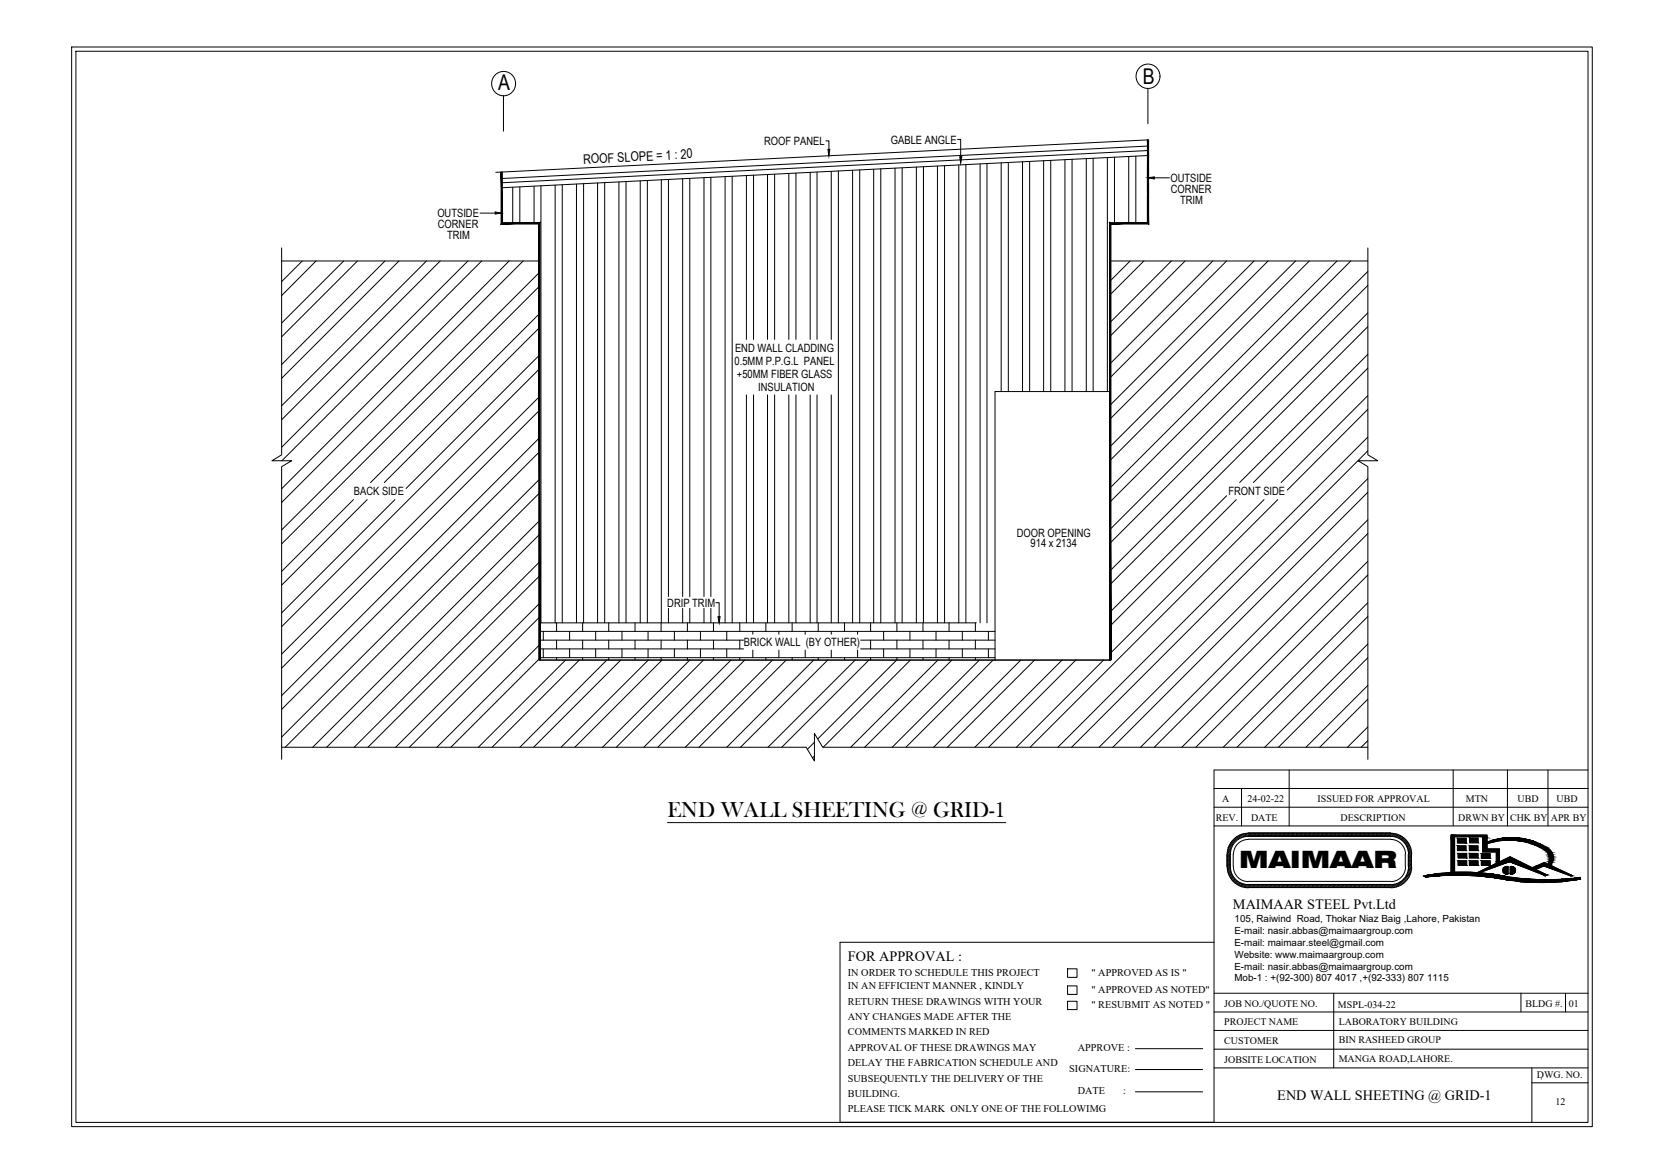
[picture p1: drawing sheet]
<svg xmlns="http://www.w3.org/2000/svg" width="297mm" height="210mm" viewBox="0 0 297 210" stroke-linecap="round" stroke-linejoin="round" font-family="sans-serif">
<!-- layer: Outer Line -->
<path d="M89.6 30.7v9.2M204.9 35v4.6M205 25v4.6M205 35v4.6M96.4 46.6v71.3h101.9v-71.3" fill="none" stroke="#000" stroke-width=".18"/>
<!-- layer: HATCH -->
<g fill="none" stroke="#000" stroke-width=".18">
<path d="M50.3 44.3v37l-1.7 1h3.5l-1.8 1.1v52.3M50.3 46.6h46.1M54 46.6l-3.7 3.7M56.4 46.6l-6.1 6.2M61.4 46.6l-11.1 11.1M63.9 46.6l-13.6 13.6M68.8 46.6l-18.5 18.5M71.3 46.6l-21 21M76.2 46.6l-25.9 25.9M78.6 46.6l-28.3 28.4M83.6 46.6l-33.3 33.3M86 46.6l-35.7 35.7"/>
<path d="M90.9 46.6l-40.6 40.7M93.4 46.6l-43.1 43.2M96.4 48.7l-46.1 46M96.4 56l-30.2 30.2M96.4 51.1l-46.1 46.1M96.4 58.5l-27.8 27.7M198.3 46.6h46M201.9 46.6l-3.6 3.6M204.3 46.6l-6 6M209.2 46.6l-10.9 11M211.7 46.6l-13.4 13.4M216.6 46.6l-18.3 18.4"/>
<path d="M219.1 46.6l-20.8 20.9M224 46.6l-25.7 25.8M226.5 46.6l-28.2 28.2M231.4 46.6l-33.1 33.2M233.9 46.6l-35.6 35.6M238.8 46.6l-40.5 40.5M241.3 46.6l-43 43M244.3 44.3v37l1.8 1h-3.5l1.7 1.1v52.3M244.3 48.5l-46 46M244.3 55.9l-46 46.1M244.3 51l-46 46M244.3 58.3l-46 46.1"/>
<path d="M96.4 63.4l-23.9 23.9M96.4 70.8l-46.1 46.1M96.4 78.2l-46.1 46.1M96.4 65.9l-46.1 46M96.4 73.3l-46.1 46.1M244.3 63.3l-22.9 22.9M244.3 70.7l-15.5 15.5M244.3 78.1l-55.4 55.4M244.3 65.8l-20.4 20.4M244.3 73.1l-14.4 14.5M63.1 89.3l-12.8 12.8M65.6 89.3l-15.3 15.2"/>
<path d="M70.5 89.3l-20.2 20.2M96.4 85.6l-46.1 46.1M96.4 93l-40.5 40.5M96.4 80.7l-46.1 46M96.4 88.1l-45.5 45.4M96.4 95.5l-38.1 38M219.1 88.6l-20.8 20.7M220.8 89.3l-22.5 22.5M225.8 89.3l-27.5 27.4M228.2 89.3l-44.2 44.2M244.3 85.5l-48 48M244.3 92.9l-40.6 40.6"/>
<path d="M244.3 80.5l-52.9 53M244.3 87.9l-45.5 45.6M244.3 95.3l-38.1 38.2M96.4 100.4l-33.1 33.1M96.4 107.8l-25.7 25.7M96.4 115.2l-18.4 18.3M96.4 102.9l-30.7 30.6M96.4 110.3l-23.3 23.2M96.4 117.7l-15.9 15.8M101 117.9l-15.6 15.6M103.5 117.9l-15.6 15.6M108.4 117.9l-15.5 15.6"/>
<path d="M110.9 117.9l-15.6 15.6M115.8 117.9l-15.6 15.6M118.3 117.9l-15.6 15.6M123.2 117.9l-15.6 15.6M125.7 117.9l-15.6 15.6M130.6 117.9l-15.6 15.6M133 117.9l-15.5 15.6M138 117.9l-15.6 15.6M140.4 117.9l-15.5 15.6M145.3 117.9l-15.5 15.6M147.8 117.9l-15.5 15.6M152.8 117.9l-15.6 15.6"/>
<path d="M155.2 117.9l-15.6 15.6M160.2 117.9l-14.1 14.1M162.6 117.9l-15.6 15.6M167.5 117.9l-15.6 15.6M170 117.9l-15.6 15.6M174.9 117.9l-15.5 15.6M177.4 117.9l-15.6 15.6M182.3 117.9l-15.5 15.6M184.8 117.9l-15.6 15.6M189.7 117.9l-15.6 15.6M192.2 117.9l-15.6 15.6M197.1 117.9l-15.6 15.6"/>
<path d="M244.3 100.3l-33.2 33.2M244.3 107.7l-25.8 25.8M244.3 115l-18.4 18.5M244.3 102.7l-30.7 30.8M244.3 110.1l-23.3 23.4M244.3 117.5l-15.9 16M50.3 133.5h93.7l1.5 2.4v-4.9l1.5 2.5h97.3M145.5 132.6l-1.3 1.3M145.5 135.1l-.4 .3M244.3 122.4l-11 11.1M244.3 129.9l-3.6 3.6M244.3 124.9l-8.6 8.6"/>
<path d="M244.3 132.3l-1.2 1.2"/>
</g>
<!-- layer: PLT -->
<path d="M89.6 35.4h.1v4.2h-.1zM204.9 29.6l.1 4.9z" fill="none" stroke="#000" stroke-width=".18"/>
<!-- layer: Grid -->
<g fill="none" stroke="#000" stroke-width=".18">
<path d="M89.9 17.1v6.3M205 15.8v6.3"/>
<circle cx="89.9" cy="14.9" r="2.16"/>
<circle cx="205" cy="13.6" r="2.16"/>
</g>
<!-- layer: SHEETING -->
<path d="M205 25l-116.5 5.8" fill="none" stroke="#000" stroke-width=".18"/>
<!-- layer: 0 -->
<g fill="none" stroke="#000" stroke-width=".18">
<path d="M12.8 8.4h271.6v192.9h-271.6zM13.6 9.2h270v191.3h-270zM96.4 112.8h81.3M96.4 114.4h36.4M96.4 115.9h36.4M96.4 117.5h81.3M96.4 111.3h78M97 112.8v1.6M97 115.9v1.6M99.4 111.3v1.5M99.4 114.4v1.5M99.4 117.5v.4"/>
<path d="M101.7 112.8v1.6M101.7 115.9v1.6M104.1 111.3v1.5M104.1 114.4v1.5M104.1 117.5v.4M106.4 112.8v1.6M106.4 115.9v1.6M108.7 111.3v1.5M108.7 114.4v1.5M108.7 117.5v.4M111.1 112.8v1.6M111.1 115.9v1.6"/>
<path d="M113.4 111.3v1.5M113.4 114.4v1.5M113.4 117.5v.4M115.8 112.8v1.6M115.8 115.9v1.6M118.1 111.3v1.5M118.1 114.4v1.5M118.1 117.5v.4M120.5 112.8v1.6M120.5 115.9v1.6M122.8 111.3v1.5M122.8 114.4v1.5"/>
<path d="M122.8 117.5v.4M125.1 112.8v1.6M125.1 115.9v1.6M127.4 111.3v1.5M127.4 114.4v1.5M127.4 117.5v.4M129.8 112.8v1.6M129.8 115.9v1.6M132.1 111.3v1.5M132.1 114.4v1.5M132.1 117.5v.4M134.5 112.8v.5"/>
<path d="M134.5 116.1v1.4M136.8 111.3v1.5M136.8 117.5v.4M139.1 112.8v.5M139.1 116.1v1.4M141.5 111.3v1.5M141.5 117.5v.4M143.8 112.8v.5M143.8 116.1v1.4M146.1 111.3v1.5M146.1 117.5v.4M148.5 112.8v.5"/>
<path d="M148.5 116.1v1.4M150.8 111.3v1.5M150.8 117.5v.4M153.2 112.8v.5M153.2 116.1v1.4M153.7 114.4h24M153.7 115.9h24M155.5 111.3v1.5M155.5 114.4v1.5M155.5 117.5v.4M157.8 112.8v1.6M157.8 115.9v1.6"/>
<path d="M160.2 111.3v1.5M160.2 114.4v1.5M160.2 117.5v.4M162.5 112.8v1.6M162.5 115.9v1.6M164.9 111.3v1.5M164.9 114.4v1.5M164.9 117.5v.4M167.2 112.8v1.6M167.2 115.9v1.6M169.5 111.3v1.5M169.5 114.4v1.5"/>
<path d="M169.5 117.5v.4M171.9 112.8v1.6M171.9 115.9v1.6M174.2 111.3v1.5M174.2 114.4v1.5M174.2 117.5v.4M176.5 112.8v1.6M176.5 115.9v1.6M198.3 112.8h.1M198.3 114.4h.1M198.3 115.9h.1M198.3 117.5h.1"/>
<path d="M216.8 137.6h66.8M216.8 147.5h66.8M216.8 144.2h66.8M221.8 140.9v6.6M230.3 140.9v6.6M254.9 156.7l-.6-.2a39.7 39.7 0 0 1 16.2 .3 45.2 45.2 0 0 0 11.7 0M254.9 156.6a50 50 0 0 1 15.6 .8 38.8 38.8 0 0 0 11.7-.3M259.6 140.9v6.6M259.8 149.5v6.3M260.3 149.7h1.6v.9h-1.6zM260.3 151.1h1.5v.8h-1.5zM260.4 152.5h1.6v.8h-1.6z"/>
<path d="M260.4 153.8h1.6v.8h-1.6zM262.4 151.1h1.6v.8h-1.6zM262.4 152.5h1.6v.8h-1.6zM262.4 153.8h1.6v.8h-1.6zM262.5 149.7h1.5v.9h-1.5zM263.9 155.9l5.8-2.9 6.6 3.3-.3 .1M264.3 155.9l5.3-2 6.4 2.5M264.6 153.8h1.6v.8h-1.6zM264.6 152.5h1.6v.8h-1.6zM264.8 149.7v2.5h2.5v2l.5-.2v-2.3h-2.2v-2.5h-6.4v6.6M265.6 150.7a12.4 12.4 0 0 1 10.6 1.3 2.16 2.16 0 0 1 .4 2.4M265.6 150.4a11.6 11.6 0 0 1 11.4 1.6 2.01 2.01 0 0 1-.1 2.6"/>
<path d="M269.3 140.9v6.6M269.3 154.8v1.3M269.4 154.9a.66 .66 0 0 0-.9 .6 .66 .66 0 0 0 .9 .6M269.8 154.8v1.3M269.8 154.9a.66 .66 0 0 1 .9 .6 .66 .66 0 0 1-.9 .6M273.7 155l2.2-.9 5 2.3-.4 .1-4.7-1.8-1.5 .6M276 156.4h.1M276.5 140.9v6.6M282.3 156.8v.3M283.6 140.9h-66.8v59.6h-66.8v-32.2h66.8M190.7 173.1h1.7v1.5h-1.7zM190.7 176.1h1.7v1.5h-1.7z"/>
<path d="M190.7 178.9h1.7v1.5h-1.7zM216.8 177.4h66.8M238.2 177.4v13.4M271.7 177.4v3.4M279.6 177.4v3.4M202.8 187.3h12M202.8 191.1h12M202.8 195h12M216.8 190.8h66.8M216.8 184.1h66.8M216.8 180.8h66.8M216.8 187.4h66.8"/>
<path d="M273.6 193.4h10M273.6 190.8v9.7M275.3 192.7v.1"/>
</g>
<!-- layer: GABLE ANGLE -->
<path d="M205 26.1l-115.4 5.8M205 26.9l-115.4 5.8M205 27.8l-115.4 5.7" fill="none" stroke="#000" stroke-width=".18"/>
<!-- layer: Thin -->
<path d="M88.4 37.9l1.1 .2-1.1 .1zM147.9 26.7h.3l-.1 1.1zM171.4 28h.4l-.2 1.1zM205 31.8l1.2-.2v.4zM128.2 110.2h.4l-.1 1.1z" fill="#000" stroke="#000" stroke-width=".18"/>
<path d="M85.7 38.1h2.7M147.5 25.2h.6v1.5M171 24.9h.6v3.1M206.2 31.8h2.7M127.9 107.7h.6v2.5" fill="none" stroke="#000" stroke-width=".18"/>
<!-- layer: 1FSDIM0 -->
<g fill="#000" stroke="#000" stroke-width=".18">
<path d="M204.9 25l.3 15v-15zM204.9 25l.3 15-.3-.2zM198.4 40h6.8l-.3-.2zM198.2 39.8h6.7l-6.5 .2zM198.2 39.8l.2 78.1v-77.9zM198.2 39.8l.2 78.1h-.2z"/>
<path d="M96.2 40v77.9h.2zM96.4 39.8v78.1l-.2-77.9zM89.5 40h6.7l.2-.2zM89.7 39.8h6.7l-6.9 .2zM89.5 30.7v9.3l.2-.2zM89.5 30.7h.2v9.1z"/>
</g>
<!-- layer: Purlan -->
<path d="M177.7 117.9v-48h20.6v48" fill="none" stroke="#000" stroke-width=".18"/>
<!-- layer: Wall Panel -->
<g fill="none" stroke="#000" stroke-width=".18">
<path d="M91.6 33.5v6.4M92.9 33.4v6.5M95.4 33.3v6.6M96.6 33.2v78.1M99.2 33.1v78.2M100.4 33v78.3M103 32.9v78.4M104.2 32.8v78.5M106.7 32.7v78.6M108 32.7v78.6M110.5 32.5v78.8M111.8 32.4v78.9"/>
<path d="M114.4 32.3v79M115.6 32.3v79M118.1 32.1v79.2M119.4 32.1v74.5M121.9 31.9v74.7M123.2 31.9v74.7M125.7 31.8v74.8M127 31.7v74.9M129.5 31.6v79.7M130.8 31.5v79.8M133.3 31.4v29.2M134.6 31.3v29.3"/>
<path d="M137.1 31.2v29.4M138.4 31.1v29.5M140.9 31v29.6M142.2 30.9v29.7M144.7 30.8v29.8M145.9 30.7v29.9M148.5 30.6v30M149.7 30.5v80.8M152.3 30.4v80.9M153.6 30.4v80.9M156.1 30.2v81.1M157.3 30.2v81.1"/>
<path d="M159.9 30v81.3M161.1 30v81.3M163.7 29.9v81.4M164.9 29.8v81.5M167.4 29.7v81.6M168.7 29.6v81.7M171.3 29.5v81.8M172.5 29.4v81.9M175.1 29.3v82M176.3 29.2v82.1M178.8 29.1v40.8M180.1 29.1v40.8"/>
<path d="M182.6 28.9v41M183.9 28.8v41.1M186.4 28.7v41.2M187.7 28.7v41.2M190.2 28.5v41.4M191.5 28.5v41.4M194 28.3v41.6M195.3 28.3v41.6M197.8 28.2v41.7M199.1 28.1v11.8M201.6 28v11.9M202.9 27.9v12"/>
<path d="M133.3 70.5v40.8M134.6 70.5v40.8M137.1 70.5v40.8M138.4 70.5v40.8M140.9 70.5v40.8M142.2 70.5v40.8M144.7 70.5v40.8M145.9 70.5v40.8M148.5 70.5v40.8M119.4 108.7v2.6M121.9 108.7v2.6M123.2 108.7v2.6"/>
<path d="M125.7 108.7v2.6M127 108.7v2.6"/>
</g>
<!-- layer: 0 -->
<g fill="#000" stroke="#000" stroke-width=".18">
<path d="M254.6 156.6h.3zM259.2 149.5h.6v6.3zM259.3 155.8h3.7zM259.2 149.2h6.4zM265.8 150.3h1.1zM267.3 153.9h.5l-.3 .2zM264.3 155.9l3.2-1.8h1.6zM269 156.1h.2zM269.6 153.9h1.9l4.8 2.4zM267.9 153.9l1.8-.9 1.8 .9zM269 149.7h2.2zM269.9 154.8h.2z"/>
<path d="M273 157.6h4.9zM274.5 154.7h1.3l-.8 .3zM275.8 154.7h1.4l3.7 1.7zM274.5 154.7l1.4-.6 1.3 .6zM276.6 154.2h.5l-.1 .2zM281.7 156.8h.6z"/>
<path d="M254.6 156.6h.2zM254.7 156.6h.1z"/>
<path d="M254.5 156.6h.7zM254.5 156.6h.4zM254.6 156.6h.3zM254.6 156.6h.3z"/>
<path d="M254.4 156.6h1.4zM254.4 156.6h.8z"/>
<path d="M254.4 156.5h2.1zM254.4 156.5l1.4 .1z"/>
<path d="M254.4 156.4h2.8zM254.4 156.4h2.9z"/>
<path d="M254.4 156.4h2.8zM254.4 156.4l2.1 .1z"/>
<path d="M259.2 149.5v6.3h.6zM259.2 155.8h.6z"/>
<path d="M254.9 156.4h4.8zM254.4 156.4h2.9z"/>
<path d="M260.3 151.1l1.5 .8v-.8zM260.3 151.1l1.5 .8h-1.5z"/>
<path d="M260.3 149.7l1.6 .9v-.9zM260.3 149.7l1.6 .9h-1.6z"/>
<path d="M260.4 152.5l1.6 .8v-.8zM260.4 152.5l1.6 .8h-1.6z"/>
<path d="M260.4 153.8l1.6 .8v-.8zM260.4 153.8l1.6 .8h-1.6z"/>
<path d="M259.3 155.8l5 .1zM258.7 155.9h5.6z"/>
<path d="M262.5 149.7l1.5 .9v-.9zM262.5 149.7l1.5 .9h-1.5z"/>
<path d="M262.5 151.1l1.5 .8v-.8zM262.5 151.1l1.5 .8h-1.5z"/>
<path d="M262.5 152.5l1.5 .8v-.8zM262.5 152.5l1.5 .8h-1.5z"/>
<path d="M262.5 153.8l1.5 .8v-.8zM262.5 153.8l1.5 .8h-1.5z"/>
<path d="M258.7 155.9l7.1 .2-1.5-.2zM256.8 156.1l1.9-.2 7.1 .2z"/>
<path d="M259.2 149.2l6.4 .3v-.3zM259.2 149.2l6.4 .3h-6.4z"/>
<path d="M264.8 149.5l.8 .2v-.2zM264.8 149.5l.8 .2h-.8z"/>
<path d="M264.8 149.7l.8 2v-2zM264.8 149.7l.8 2h-.8z"/>
<path d="M256.8 156.1l10 .1-1-.1zM256.1 156.2l.7-.1 10 .1z"/>
<path d="M265.6 150.4h1.1zM265.6 150.4h1.1l-1.1 .3z"/>
<path d="M264.6 152.5l1.6 .8v-.8zM264.6 152.5l1.6 .8h-1.6z"/>
<path d="M264.6 153.8l1.6 .8v-.8zM264.6 153.8l1.6 .8h-1.6z"/>
<path d="M256.1 156.2l11.7 .2-1-.2zM254.9 156.4l1.2-.2 11.7 .2z"/>
<path d="M267.3 153.9v.2h.2zM267.3 154.1h.2l-.2 .1z"/>
<path d="M263.9 155.9h.4l3.2-1.8zM263.9 155.9h.4z"/>
<path d="M264.8 151.7l3 .5v-.5zM264.8 151.7l3 .5h-3z"/>
<path d="M267.3 152.2l.5 1.7v-1.7zM267.3 152.2l.5 1.7h-.5z"/>
<path d="M259.7 156.4h8.3zM259.7 156.4h8.3z"/>
<path d="M262.1 156.4l6.7 .1-.8-.1zM262.1 156.4l6.7 .1z"/>
<path d="M266.5 150.1l.4 .2 1.4-.2zM265.8 150.3l.7-.2 .4 .2z"/>
<path d="M264.5 156.5l4.8 .1zM264.5 156.5l4.8 .1z"/>
<path d="M269.1 154.8h.1zM269 154.8h.2z"/>
<path d="M269 154.8h.3zM269 154.8h.3z"/>
<path d="M269 154.8h.3zM268.9 154.8h.4z"/>
<path d="M269 156.1h.3zM269 156.1h.2z"/>
<path d="M265.3 156.6l5.5 .2-1.5-.2zM265.3 156.6l5.5 .2h-3.9z"/>
<path d="M268.9 154.8h.4zM268.8 154.8h.5z"/>
<path d="M268.8 154.8l.5 .1zM268.8 154.8l.5 .1h-.6z"/>
<path d="M268.7 154.9l.6 .1zM268.6 155h.7z"/>
<path d="M268.6 155l.7 .1zM268.6 155l.7 .1h-.8z"/>
<path d="M268.5 155.1l.8 .1v-.1zM268.5 155.1l.8 .1h-.8z"/>
<path d="M268.5 155.2l.8 .1v-.1zM268.5 155.2l.8 .1h-.9z"/>
<path d="M268.4 155.3l.9 .2v-.2zM268.4 155.3l.9 .2h-.9z"/>
<path d="M268.4 155.5l.9 .1v-.1zM268.4 155.5l.9 .1h-.9z"/>
<path d="M268.4 155.6l.9 .1v-.1zM268.4 155.6l.9 .1h-.8z"/>
<path d="M268.5 155.7l.8 .1v-.1zM268.5 155.7l.8 .1h-.8z"/>
<path d="M268.5 155.8l.8 .1zM268.5 155.8l.8 .1z"/>
<path d="M268.6 155.9l.7 .1zM268.6 155.9l.7 .1z"/>
<path d="M268.7 156l.6 .1zM268.7 156l.6 .1z"/>
<path d="M268.8 156.1h.5zM268.8 156.1h.5z"/>
<path d="M268.9 156.1h.4zM268.9 156.1h.4z"/>
<path d="M267.8 153.9l1.7 .1zM267.8 153.9l1.7 .1z"/>
<path d="M267.8 154l1.3 .1 .4-.1zM267.5 154.1l.3-.1 1.3 .1z"/>
<path d="M267.9 153.9h1.7zM267.8 153.9h1.7z"/>
<path d="M269.6 153.9l6.1 2.4h.6zM275.7 156.3h.6l-.3 .1z"/>
<path d="M266.7 150.1h3zM266.5 150.1h1.8z"/>
<path d="M269.9 156.1h.1zM269.9 156.1h.2z"/>
<path d="M269.9 154.8h.2zM269.9 154.8h.2z"/>
<path d="M269.9 156.1h.2zM269.9 156.1h.2z"/>
<path d="M269.9 154.8h.3zM269.8 154.8h.4z"/>
<path d="M269.8 156.1h.4zM269.8 156.1h.5z"/>
<path d="M269.8 156.1h.4zM269.8 156.1h.3z"/>
<path d="M269.8 154.8h.5zM269.8 154.8h.5z"/>
<path d="M269.8 154.8l.6 .1zM269.8 154.8l.6 .1z"/>
<path d="M269.8 154.9l.7 .1zM269.8 154.9l.7 .1z"/>
<path d="M269.8 156h.6zM269.8 156l.5 .1z"/>
<path d="M269.8 155l.8 .1zM269.8 155l.8 .1z"/>
<path d="M269.8 155.9h.7zM269.8 155.9l.6 .1z"/>
<path d="M269.8 155.1l.9 .1-.1-.1zM269.8 155.1l.9 .1h-.9z"/>
<path d="M269.8 155.8h.8zM269.8 155.8l.7 .1z"/>
<path d="M269.8 155.2l.9 .1v-.1zM269.8 155.2l.9 .1h-.9z"/>
<path d="M269.8 155.3l.9 .2v-.2zM269.8 155.3l.9 .2h-.9z"/>
<path d="M269.8 155.6l.9 .1v-.1zM269.8 155.6l.9 .1h-.9z"/>
<path d="M269.8 155.7l.8 .1 .1-.1zM269.8 155.7l.8 .1h-.8z"/>
<path d="M269.8 155.5l.9 .1v-.1zM269.8 155.5l.9 .1h-.9z"/>
<path d="M266.9 156.8l5 .1-1.1-.1zM266.9 156.8l5 .1h-4.2z"/>
<path d="M269 149.7h2.5zM268.4 149.7h3.1z"/>
<path d="M268.4 149.7l4.2 .2-1.1-.2zM267.5 149.9l.9-.2 4.2 .2z"/>
<path d="M267.7 156.9l6.8 .2-2.6-.2zM267.7 156.9l6.8 .2h-5.7z"/>
<path d="M267.5 149.9l5.4 .1-.3-.1zM267 150l.5-.1 5.4 .1z"/>
<path d="M267 150l6.2 .1zM266.7 150.1h6.5z"/>
<path d="M273 157.6h3.7zM273.6 157.6h3.1z"/>
<path d="M269.7 150.1h3.7zM269.7 150.1h3.7z"/>
<path d="M270.7 150.1l2.8 .1zM270.7 150.1l2.8 .1z"/>
<path d="M271 150.2l2.9 .1zM271 150.2l2.9 .1z"/>
<path d="M271.6 150.3l2.6 .1-.3-.1zM271.6 150.3l2.6 .1h-1.8z"/>
<path d="M272.4 150.4l2.7 .4-.9-.4zM272.4 150.4l2.7 .4h-1.4z"/>
<path d="M268.8 157.1l8.2 .1zM268.8 157.1l8.2 .1z"/>
<path d="M273.7 155h1.3l-.5-.3zM273.7 155h1.3l-.7 .3z"/>
<path d="M273.7 150.8h1.5zM273.7 150.8h1.5z"/>
<path d="M273.7 150.8l2.4 .5-.9-.5zM273.7 150.8l2.4 .5h-1.1z"/>
<path d="M275.8 154.7l4.7 1.7h.4zM280.5 156.4h.4z"/>
<path d="M275 151.3l1.4 .2-.3-.2zM275 151.3l1.4 .2h-1.1z"/>
<path d="M275.3 151.5l1.4 .2-.3-.2zM275.3 151.5l1.4 .2h-1z"/>
<path d="M276.6 154.2l-.1 .2h.5zM276.5 154.4h.5l-.1 .1z"/>
<path d="M275.7 151.7l1.3 .3-.3-.3zM275.7 151.7l1.3 .3h-.8z"/>
<path d="M276.2 152h.8zM276.2 152h.8z"/>
<path d="M276.2 152l.9 .2-.1-.2zM276.2 152l.9 .2h-.7z"/>
<path d="M276.4 152.2l.8 .1zM276.4 152.2l.8 .1z"/>
<path d="M276.5 152.3l.8 .3-.1-.3zM276.5 152.3l.8 .3h-.7z"/>
<path d="M276.7 154l.4 .2 .1-.2zM276.7 154l.4 .2h-.5z"/>
<path d="M276.7 153.9l.5 .1 .1-.1zM276.7 153.9l.5 .1h-.5z"/>
<path d="M276.6 152.6l.7 .1v-.1zM276.6 152.6l.7 .1h-.7z"/>
<path d="M276.6 152.7l.8 .2-.1-.2zM276.6 152.7l.8 .2h-.7z"/>
<path d="M276.7 153.7l.6 .2v-.2zM276.7 153.7l.6 .2h-.6z"/>
<path d="M276.7 152.9l.7 .2v-.2zM276.7 152.9l.7 .2h-.7z"/>
<path d="M276.7 153.1l.7 .2v-.2zM276.7 153.1l.7 .2h-.7z"/>
<path d="M276.7 153.3l.7 .2v-.2zM276.7 153.3l.7 .2h-.7z"/>
<path d="M276.7 153.5l.6 .2 .1-.2zM276.7 153.5l.6 .2h-.6z"/>
<path d="M271.5 157.5h7.6zM271.5 157.5l6.4 .1z"/>
<path d="M270.7 157.4l8.4 .1 1-.1zM270.7 157.4l8.4 .1h-7.6z"/>
<path d="M269.3 157.2l10.8 .2 1.2-.2zM269.3 157.2l10.8 .2h-9.4z"/>
<path d="M269 157.2h12.7zM269 157.2h12.3z"/>
<path d="M277.6 157.1h4.3zM277 157.2h4.7z"/>
<path d="M281.7 156.8l.6 .1zM281.2 156.9h1.1z"/>
<path d="M281.2 156.9h1.1zM280.3 156.9h2z"/>
<path d="M280.3 156.9l2 .1zM279.6 157h2.7z"/>
<path d="M279.6 157l2.7 .1zM278.8 157.1h3.5z"/>
<path d="M278.8 157.1h3.5zM277.6 157.1h4.3z"/>
</g>
<!-- layer: Layer 1 -->
<g fill="none" stroke="#000" stroke-width=".18">
<path d="M219.2 154.8a3.7 3.7 0 0 0 3.8 3.8M219.7 152.5l-.5 .5M219.7 152.7l-.5 .6M219.7 153l-.5 .5M219.7 153.2l-.5 .5M219.7 153.4l-.5 .6M219.7 153.6l-.5 .6M219.7 153.9l-.5 .5M219.7 154.1l-.5 .6M219.7 154.4l-.5 .5M219.7 154.6l-.5 .5M219.7 152.6v2.2l-.5 .5"/>
<path d="M219.7 155l-.4 .5M219.8 154.8a3.2 3.2 0 0 0 3.2 3.2M219.8 152.2l-.6 .6M219.8 155.3l-.5 .4M219.8 151.9l-.6 .7v2.2M219.8 155.5l-.5 .4M219.9 151.7l-.7 .6M219.9 155.7l-.5 .4M219.9 155.8l-.4 .5M220 156l-.4 .4M220 151.3l-.8 .8M220 156.2l-.4 .4"/>
<path d="M220.1 156.3l-.4 .4M220.2 156.5l-.4 .4M220.3 156.6l-.4 .4M220.3 152.6v2.2M220.3 154.8a2.65 2.65 0 0 0 2.7 2.7M220.3 150.7l-1 1.1M220.4 156.7l-.4 .5M220.5 156.9l-.4 .4M220.6 157l-.4 .4M220.7 157.1l-.4 .4M220.8 157.2l-.4 .4M221 149.4l-1.2 1.2"/>
<path d="M221 157.3l-.4 .4M221.1 157.5l-.4 .3M221.2 157.5l-.3 .4M221.4 157.6l-.4 .4M221.4 149.2l-1.9 1.9M221.5 157.7l-.4 .4M221.7 157.7l-.4 .5M221.8 149l-2.5 2.4M221.9 157.8l-.4 .5M222.1 157.9l-.5 .4M222.1 148.9l-1 1.1M222.2 157.9l-.4 .5"/>
<path d="M222.4 148.9l-.8 .8M222.4 158l-.4 .4M222.6 158l-.4 .5M222.7 148.9l-.7 .6M222.9 158l-.6 .5M222.9 148.8l-.6 .7M222.9 158h25.5l-.6 .6M222.9 149.4h25.5M222.9 157.5h25.5M222.9 149.9h25.5M222.9 158.6h25.5M222.9 148.8h25.5"/>
<path d="M223 150a2.65 2.65 0 0 0-2.7 2.6M223 149.4a3.2 3.2 0 0 0-3.2 3.2M223 148.9a3.7 3.7 0 0 0-3.8 3.7M223.1 158l-.5 .6M223.2 148.8l-.6 .6M223.3 158l-.5 .6M223.4 148.8l-.5 .6M223.6 158l-.6 .6M223.6 148.8l-.5 .6M223.8 158l-.6 .6M223.9 148.8l-.6 .6M224 158l-.5 .6"/>
<path d="M224.1 148.8l-.6 .6M224.3 158l-.6 .6M224.3 148.8l-.5 .6M224.5 158l-.5 .6M224.6 148.8l-.6 .6M224.7 158l-.5 .6M224.8 148.8l-.5 .6M225 158l-.6 .6M225 148.8l-.5 .6M225.2 158l-.5 .6M225.3 148.8l-.6 .6M225.4 158l-.5 .6"/>
<path d="M225.5 148.8l-.6 .6M225.7 158l-.6 .6M225.7 148.8l-.5 .6M225.9 158l-.5 .6M225.9 148.8l-.5 .6M226.2 158l-.6 .6M226.2 148.8l-.5 .6M226.4 158l-.6 .6M226.4 148.8l-.5 .6M226.6 158l-.5 .6M226.7 148.8l-.6 .6M226.8 158l-.5 .6"/>
<path d="M226.9 148.8l-.5 .6M227.1 158l-.6 .6M227.1 148.8l-.5 .6M227.3 158l-.5 .6M227.3 148.8l-.5 .6M227.6 158l-.6 .6M227.6 148.8l-.6 .6M227.8 158l-.6 .6M227.9 148.8l-.6 .6M228 158l-.5 .6M228.1 148.8l-.6 .6M228.2 158l-.5 .6"/>
<path d="M228.3 148.8l-.5 .6M228.5 158l-.6 .6M228.5 148.8l-.5 .6M228.7 158l-.5 .6M228.8 148.8l-.6 .6M229 158l-.6 .6M229 148.8l-.6 .6M229.2 158l-.5 .6M229.2 148.8l-.5 .6M229.4 158l-.5 .6M229.5 148.8l-.6 .6M229.7 158l-.6 .6"/>
<path d="M229.7 148.8l-.5 .6M229.9 158l-.6 .6M229.9 148.8l-.5 .6M230.1 158l-.5 .6M230.2 148.8l-.6 .6M230.3 158l-.5 .6M230.4 148.8l-.6 .6M230.6 158l-.5 .6M230.6 148.8l-.5 .6M230.8 158l-.5 .6M230.9 148.8l-.6 .6M231.1 158l-.6 .6"/>
<path d="M231.1 148.8l-.5 .6M231.3 158l-.6 .6M231.3 148.8l-.5 .6M231.5 158l-.5 .6M231.6 148.8l-.6 .6M231.7 158l-.5 .6M231.8 148.8l-.5 .6M232 158l-.5 .6M232 148.8l-.5 .6M232.2 158l-.5 .6M232.3 148.8l-.6 .6M232.5 158l-.6 .6"/>
<path d="M232.5 148.8l-.5 .6M232.7 158l-.5 .6M232.8 148.8l-.6 .6M232.9 158l-.5 .6M233 148.8l-.6 .6M233.2 158l-.6 .6M233.2 148.8l-.5 .6M233.4 158l-.6 .6M233.4 148.8l-.5 .6M233.7 158l-.6 .6M233.7 148.8l-.6 .6M233.9 158l-.6 .6"/>
<path d="M233.9 148.8l-.5 .6M234.1 158l-.5 .6M234.2 148.8l-.6 .6M234.3 158l-.5 .6M234.4 148.8l-.6 .6M234.6 158l-.6 .6M234.6 148.8l-.5 .6M234.8 158l-.6 .6M234.8 148.8l-.5 .6M235 158l-.5 .6M235.1 148.8l-.6 .6M235.3 158l-.6 .6"/>
<path d="M235.3 148.8l-.5 .6M235.5 158l-.5 .6M235.6 148.8l-.6 .6M235.7 158l-.5 .6M235.8 148.8l-.5 .6M236 158l-.6 .6M236 148.8l-.5 .6M236.2 158l-.5 .6M236.3 148.8l-.6 .6M236.4 158l-.5 .6M236.5 148.8l-.6 .6M236.7 158l-.6 .6"/>
<path d="M236.7 148.8l-.5 .6M236.9 158l-.5 .6M237 148.8l-.6 .6M237.2 158l-.6 .6M237.2 148.8l-.5 .6M237.4 158l-.6 .6M237.4 148.8l-.5 .6M237.6 158l-.5 .6M237.7 148.8l-.6 .6M237.8 158l-.5 .6M237.9 148.8l-.6 .6M238.1 158l-.6 .6"/>
<path d="M238.1 148.8l-.5 .6M238.3 158l-.5 .6M238.4 148.8l-.6 .6M238.6 158l-.6 .6M238.6 148.8l-.5 .6M238.8 158l-.6 .6M238.8 148.8l-.5 .6M239 158l-.5 .6M239.1 148.8l-.6 .6M239.2 158l-.5 .6M239.3 148.8l-.5 .6M239.5 158l-.6 .6"/>
<path d="M239.5 148.8l-.5 .6M239.7 158l-.5 .6M239.7 148.8l-.5 .6M240 158l-.6 .6M240 148.8l-.5 .6M240.2 158l-.6 .6M240.3 148.8l-.6 .6M240.4 158l-.5 .6M240.5 148.8l-.6 .6M240.6 158l-.5 .6M240.7 148.8l-.5 .6M240.9 158l-.6 .6"/>
<path d="M240.9 148.8l-.5 .6M241.1 158l-.5 .6M241.2 148.8l-.6 .6M241.4 158l-.6 .6M241.4 148.8l-.6 .6M241.6 158l-.5 .6M241.7 148.8l-.6 .6M241.8 158l-.5 .6M241.9 148.8l-.6 .6M242.1 158l-.6 .6M242.1 148.8l-.5 .6M242.3 158l-.6 .6"/>
<path d="M242.3 148.8l-.5 .6M242.5 158l-.5 .6M242.6 148.8l-.6 .6M242.8 158l-.6 .6M242.8 148.8l-.6 .6M243 158l-.5 .6M243 148.8l-.5 .6M243.2 158l-.5 .6M243.3 148.8l-.5 .6M243.5 158l-.6 .6M243.5 148.8l-.5 .6M243.7 158l-.6 .6"/>
<path d="M243.7 148.8l-.5 .6M243.9 158l-.5 .6M244 148.8l-.6 .6M244.2 158l-.6 .6M244.2 148.8l-.5 .6M244.4 158l-.5 .6M244.4 148.8l-.5 .6M244.6 158l-.5 .6M244.7 148.8l-.5 .6M244.9 158l-.6 .6M244.9 148.8l-.5 .6M245.1 158l-.5 .6"/>
<path d="M245.2 148.8l-.6 .6M245.3 158l-.5 .6M245.4 148.8l-.6 .6M245.6 158l-.6 .6M245.6 148.8l-.5 .6M245.8 158l-.5 .6M245.8 148.8l-.5 .6M246.1 158l-.6 .6M246.1 148.8l-.6 .6M246.3 158l-.6 .6M246.3 148.8l-.5 .6M246.5 158l-.5 .6"/>
<path d="M246.6 148.8l-.6 .6M246.7 158l-.5 .6M246.8 148.8l-.6 .6M247 158l-.6 .6M247 148.8l-.5 .6M247.2 158l-.6 .6M247.2 148.8l-.5 .6M247.5 158l-.6 .6M247.5 148.8l-.6 .6M247.7 158l-.6 .6M247.7 148.8l-.5 .6M247.9 158l-.5 .6"/>
<path d="M248 148.8l-.6 .6M248.1 158l-.5 .6M248.2 148.8l-.5 .6M248.4 150a2.65 2.65 0 0 1 2.7 2.6M248.4 149.4a3.2 3.2 0 0 1 3.2 3.2v2.2l.5-.5M248.4 148.9a3.7 3.7 0 0 1 3.8 3.7M248.4 148.8l-.5 .6M248.6 148.9l-.5 .5M248.6 158l-.5 .6M248.8 148.9l-.5 .5M248.9 158l-.6 .6M249.1 148.9l-.5 .5"/>
<path d="M249.2 157.9l-.6 .7M249.3 148.9l-.5 .5M249.4 149l-.4 .5M249.5 157.8l-.7 .8M249.6 149l-.4 .5M249.8 149.1l-.4 .4M250 149.2l-.5 .4M250 157.6l-.9 .9M250.1 149.2l-.4 .5M250.2 149.3l-.3 .4M250.4 149.4l-.4 .4M250.5 149.5l-.3 .4"/>
<path d="M250.7 149.6l-.4 .4M250.8 149.7l-.4 .4M250.9 149.8l-.4 .4M251 152.6v2.2M251.1 150l-.4 .3M251.1 154.8a2.65 2.65 0 0 1-2.7 2.7M251.2 150.1l-.4 .4M251.3 150.2l-.4 .4M251.4 150.3l-.4 .4M251.5 150.5l-.4 .3M251.6 150.6l-.4 .4M251.6 154.8a3.2 3.2 0 0 1-3.2 3.2"/>
<path d="M251.6 150.8l-.3 .3M251.7 156.6l-1.5 1.5M251.7 150.9l-.4 .4M251.8 151.1l-.4 .4M251.9 151.2l-.5 .5M251.9 156.1l-2.2 2.2M251.9 151.4l-.4 .5M252 151.6l-.5 .4M252 155.8l-2.6 2.6M252 151.8l-.4 .4M252.1 152l-.5 .5M252.1 155.5l-1 .9"/>
<path d="M252.1 152.2l-.5 .5M252.1 152.4l-.5 .5M252.1 152.6l-.5 .6M252.1 152.9l-.5 .5M252.1 153.1l-.5 .5M252.1 153.3l-.5 .6M252.1 153.6l-.5 .5M252.1 153.8l-.5 .6M252.1 154l-.5 .6M252.1 154.5l-.5 .5M252.1 154.7l-.6 .6M252.1 155l-.6 .6"/>
<path d="M252.1 155.2l-.8 .8M252.1 152.6v2.2M252.2 154.8a3.7 3.7 0 0 1-3.8 3.8"/>
</g>
<!-- layer: TEXT -->
<path d="M119.2 147h60.4" fill="none" stroke="#000" stroke-width=".18"/>
<!-- layer: 1FSDIM0 -->
<path d="M216.8 137.6v3.3M230.3 137.6v3.3M259.6 137.6v3.3M269.3 137.6v3.3M276.5 137.6v3.3" fill="none" stroke="#000" stroke-width=".18"/>
<text font-size="4.3" x="221.3" y="155.1">MAIMAAR</text>
<text font-size="4" x="119.2" y="145.9">END WALL SHEETING @ GRID-1</text>
<g font-size="3.9">
<text x="89" y="16.1">A</text>
<text x="204.1" y="15">B</text>
</g>
<g font-size="2.5">
<text x="220.2" y="162.4">MAIMAAR STEEL Pvt.Ltd</text>
<text x="151.4" y="171.7">FOR APPROVAL :</text>
<text x="228.1" y="196.4">END WALL SHEETING @ GRID-1</text>
</g>
<text font-size="2.4" x="104.2" y="29.3" transform="rotate(-3 104.2 29.3)">ROOF SLOPE = 1 : 20</text>
<g font-size="2">
<text x="136.5" y="25.9">ROOF PANEL</text>
<text x="159.1" y="25.7">GABLE ANGLE</text>
<text x="209.1" y="32.5">OUTSIDE</text>
<text x="209.1" y="34.5">CORNER</text>
<text x="78.1" y="38.8">OUTSIDE</text>
<text x="78.2" y="40.8">CORNER</text>
<text x="210.8" y="36.5">TRIM</text>
<text x="79.9" y="42.7">TRIM</text>
<text x="131.2" y="65.2">0.5MM P.P.G.L PANEL</text>
<text x="131.3" y="62.9">END WALL CLADDING</text>
<text x="131.6" y="67.5">+50MM FIBER GLASS</text>
<text x="135.4" y="69.8">INSULATION</text>
<text x="63.2" y="88.4">BACK SIDE</text>
<text x="219.4" y="88.4">FRONT SIDE</text>
<text x="181.6" y="95.9">DOOR OPENING</text>
<text x="184.1" y="97.8">914 x 2134</text>
<text x="119.2" y="108.4">DRIP TRIM</text>
<text x="132.9" y="115.3">BRICK WALL (BY OTHER)</text>
</g>
<g font-size="1.8">
<text x="218.3" y="143.3">A</text>
<text x="222.8" y="143.3">24-02-22</text>
<text x="235.3" y="143.3">ISSUED FOR APPROVAL</text>
<text x="261.8" y="143.3">MTN</text>
<text x="271.1" y="143.3">UBD</text>
<text x="278" y="143.3">UBD</text>
<text x="217.1" y="146.7">REV.</text>
<text x="223.4" y="146.7">DATE</text>
<text x="239.5" y="146.7">DESCRIPTION</text>
<text x="260.4" y="146.7">DRWN BY</text>
<text x="269.7" y="146.7">CHK BY</text>
<text x="277" y="146.7">APR BY</text>
<text x="220.5" y="166.9">E-mail: nasir.abbas@maimaargroup.com</text>
<text x="220.5" y="164.7">105, Raiwind Road, Thokar Niaz Baig ,Lahore, Pakistan</text>
<text x="220.5" y="169">E-mail: maimaar.steel@gmail.com</text>
<text x="220.5" y="171.1">Website: www.maimaargroup.com</text>
<text x="220.5" y="173.3">E-mail: nasir.abbas@maimaargroup.com</text>
<text x="151.4" y="174.3">IN ORDER TO SCHEDULE THIS PROJECT</text>
<text x="151.4" y="176.8">IN AN EFFICIENT MANNER , KINDLY</text>
<text x="151.4" y="179.5">RETURN THESE DRAWINGS WITH YOUR</text>
<text x="195" y="174.3">&quot; APPROVED AS IS &quot;</text>
<text x="195" y="177.3">&quot; APPROVED AS NOTED&quot;</text>
<text x="218.7" y="179.9">JOB NO./QUOTE NO.</text>
<text x="220.5" y="175.3">Mob-1 : +(92-300) 807 4017 ,+(92-333) 807 1115</text>
<text x="272.5" y="179.9">BLDG #.</text>
<text x="280.2" y="179.9">01</text>
<text x="151.4" y="182.2">ANY CHANGES MADE AFTER THE</text>
<text x="151.4" y="185">COMMENTS MARKED IN RED</text>
<text x="195" y="180.1">&quot; RESUBMIT AS NOTED &quot;</text>
<text x="218.7" y="183.2">PROJECT NAME</text>
<text x="239" y="180.1">MSPL-034-22</text>
<text x="239.1" y="183.1">LABORATORY BUILDING</text>
<text x="151.4" y="187.7">APPROVAL OF THESE DRAWINGS MAY</text>
<text x="151.4" y="190.5">DELAY THE FABRICATION SCHEDULE AND</text>
<text x="191" y="191.5">SIGNATURE:</text>
<text x="192.5" y="187.8">APPROVE :</text>
<text x="218.7" y="186.5">CUSTOMER</text>
<text x="218.7" y="189.9">JOBSITE LOCATION</text>
<text x="239.1" y="189.8">MANGA ROAD,LAHORE.</text>
<text x="239.1" y="186.4">BIN RASHEED GROUP</text>
<text x="151.4" y="193.2">SUBSEQUENTLY THE DELIVERY OF THE</text>
<text x="151.4" y="195.9">BUILDING.</text>
<text x="192.5" y="195.5">DATE</text>
<text x="200.6" y="195.5">:</text>
<text x="274.5" y="192.6">DWG. NO.</text>
<text x="277.8" y="197.4">12</text>
<text x="151.4" y="198.7">PLEASE TICK MARK ONLY ONE OF THE FOLLOWIMG</text>
</g>
</svg>
